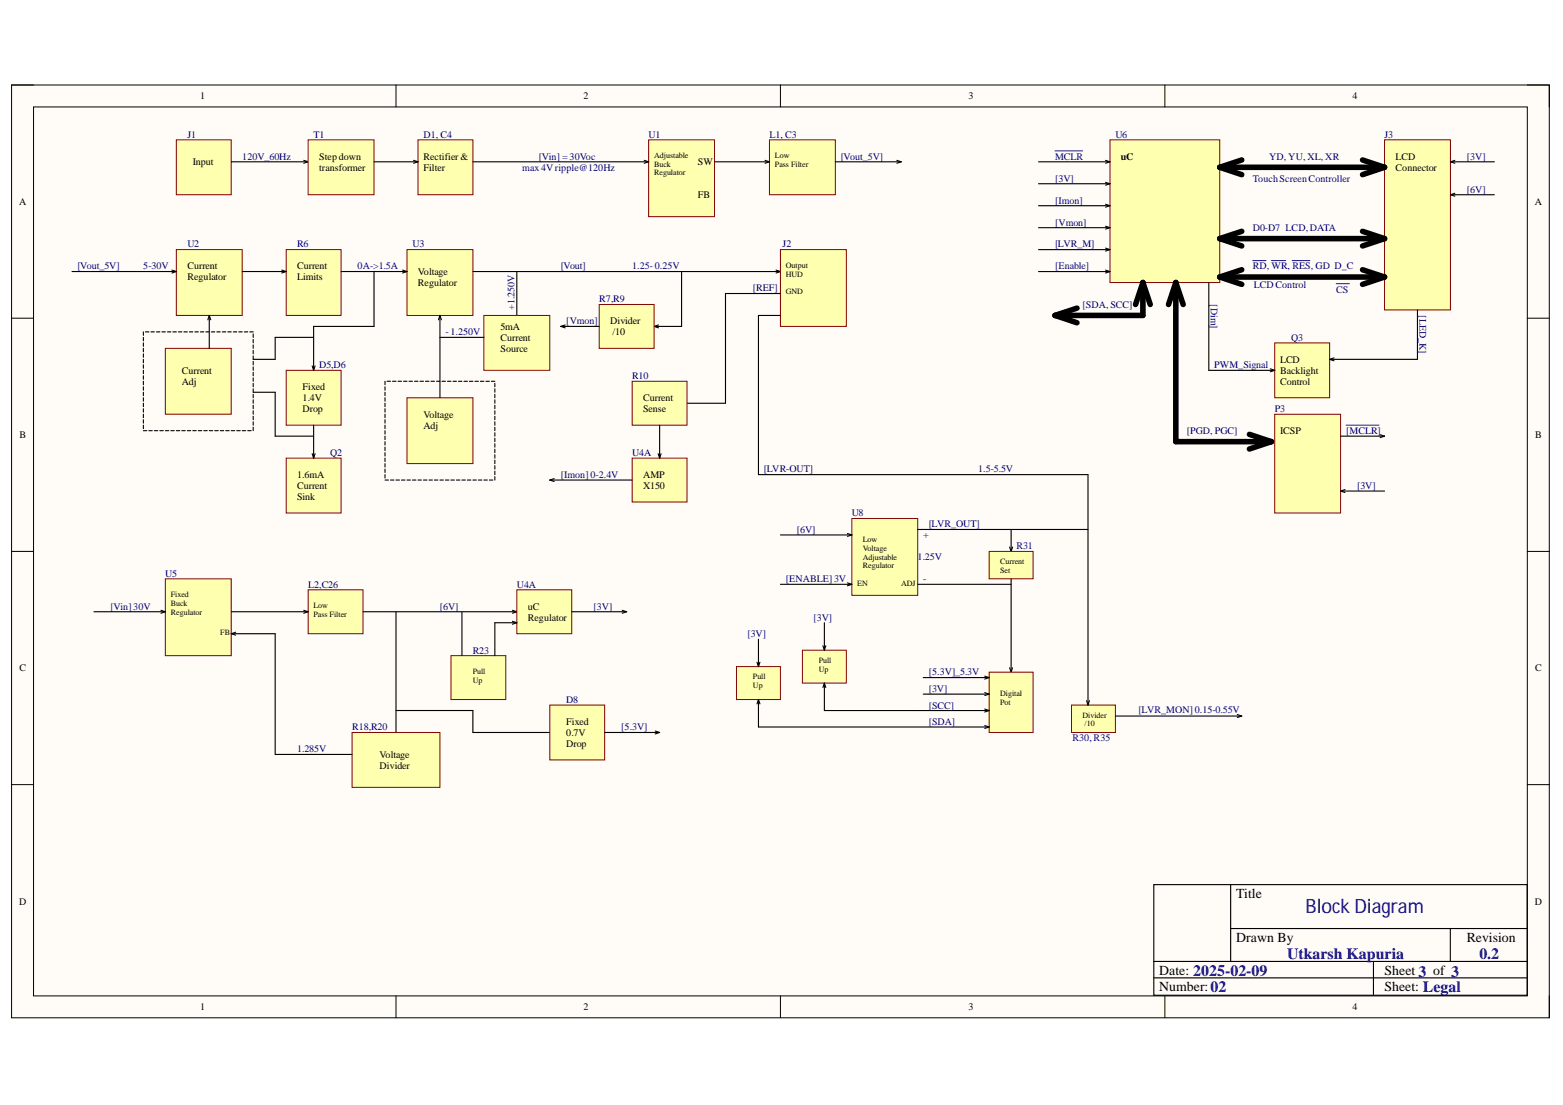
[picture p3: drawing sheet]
<svg xmlns="http://www.w3.org/2000/svg" width="297mm" height="210mm" viewBox="0 0 297 210" stroke-linecap="round" stroke-linejoin="round" font-family="sans-serif">
<path d="M2.2 16.1h292.2v177.2h-292.2z" fill-rule="evenodd" fill="#fffcf8"/>
<path d="M2.2 16.1h292.2v177.2h-292.2z" fill="none" stroke="#000" stroke-width=".19"/>
<path d="M6.4 20.3h283.9v168.9h-283.9z" fill-rule="evenodd" fill="#fffcf8"/>
<g fill="none" stroke="#000" stroke-width=".19">
<path d="M2.2 16.1h4.2M75.3 16.1v4.2M148.3 16.1v4.2M221.4 16.1v4.2M290.3 16.1h4.1v4.2M6.4 20.3h283.9v168.9h-283.9zM2.2 60.4h4.2M290.3 60.4h4.1M2.2 104.7h4.2M290.3 104.7h4.1M2.2 149h4.2M290.3 149h4.1"/>
<path d="M75.3 189.2v4.1M148.3 189.2v4.1M221.4 189.2v4.1M294.4 189.2v4.1"/>
</g>
<path d="M219.3 168h70.9v21.1h-70.9zM233.9 168v14.6M233.9 176.4h56.3M275.6 176.4v6.2M219.3 182.6h70.9M219.3 185.8h70.9M261 182.6v6.3" fill="none" stroke="#000" stroke-width=".21"/>
<path d="M33.5 26.6h10.4v10.4h-10.4z" fill-rule="evenodd" fill="#ffffb0"/>
<path d="M33.5 26.6h10.4v10.4h-10.4z" fill="none" stroke="#800000" stroke-width=".19"/>
<path d="M43.9 30.7h14.7M57.7 30.5l.9 .2M58.6 30.7l-.9 .3" fill="none" stroke="#000" stroke-width=".21"/>
<path d="M58.6 26.6h12.5v10.4h-12.5z" fill-rule="evenodd" fill="#ffffb0"/>
<path d="M58.6 26.6h12.5v10.4h-12.5z" fill="none" stroke="#800000" stroke-width=".19"/>
<path d="M79.4 26.6h10.5v10.4h-10.5z" fill-rule="evenodd" fill="#ffffb0"/>
<path d="M79.4 26.6h10.5v10.4h-10.5z" fill="none" stroke="#800000" stroke-width=".19"/>
<path d="M71.1 30.7h8.3M78.6 30.5l.8 .2M79.4 30.7l-.8 .3" fill="none" stroke="#000" stroke-width=".21"/>
<path d="M123.3 26.6h12.5v14.6h-12.5z" fill-rule="evenodd" fill="#ffffb0"/>
<path d="M123.3 26.6h12.5v14.6h-12.5z" fill="none" stroke="#800000" stroke-width=".19"/>
<path d="M89.9 30.7h33.4M122.4 30.5l.9 .2M123.3 30.7l-.9 .3" fill="none" stroke="#000" stroke-width=".21"/>
<path d="M146.2 26.6h12.6v10.4h-12.6z" fill-rule="evenodd" fill="#ffffb0"/>
<path d="M146.2 26.6h12.6v10.4h-12.6z" fill="none" stroke="#800000" stroke-width=".19"/>
<path d="M135.8 30.7h10.4M145.4 30.5l.8 .2M146.2 30.7l-.8 .3M158.8 30.7h12.5M170.4 30.5l.9 .2M171.3 30.7l-.9 .3" fill="none" stroke="#000" stroke-width=".21"/>
<path d="M33.5 47.4h12.5v12.5h-12.5z" fill-rule="evenodd" fill="#ffffb0"/>
<path d="M33.5 47.4h12.5v12.5h-12.5z" fill="none" stroke="#800000" stroke-width=".19"/>
<path d="M13.7 51.6h19.8M32.7 51.3l.8 .3M33.5 51.6l-.8 .3" fill="none" stroke="#000" stroke-width=".21"/>
<path d="M54.4 47.4h10.4v12.5h-10.4z" fill-rule="evenodd" fill="#ffffb0"/>
<path d="M54.4 47.4h10.4v12.5h-10.4z" fill="none" stroke="#800000" stroke-width=".19"/>
<path d="M46 51.6h8.4M53.5 51.3l.9 .3M54.4 51.6l-.9 .3" fill="none" stroke="#000" stroke-width=".21"/>
<path d="M77.3 47.4h12.6v12.5h-12.6z" fill-rule="evenodd" fill="#ffffb0"/>
<path d="M77.3 47.4h12.6v12.5h-12.6z" fill="none" stroke="#800000" stroke-width=".19"/>
<path d="M64.8 51.6h12.5M76.5 51.3l.8 .3M77.3 51.6l-.8 .3" fill="none" stroke="#000" stroke-width=".21"/>
<path d="M77.3 75.6h12.6v12.5h-12.6z" fill-rule="evenodd" fill="#ffffb0"/>
<path d="M77.3 75.6h12.6v12.5h-12.6z" fill="none" stroke="#800000" stroke-width=".19"/>
<path d="M83.6 59.9v15.7M83.6 59.9l-.3 .9M83.6 59.9l.3 .9M89.9 51.6h58.4M98.2 51.6v8.3M147.5 51.3l.8 .3M148.3 51.6l-.8 .3" fill="none" stroke="#000" stroke-width=".21"/>
<path d="M92 59.9h12.5v10.4h-12.5z" fill-rule="evenodd" fill="#ffffb0"/>
<path d="M92 59.9h12.5v10.4h-12.5z" fill="none" stroke="#800000" stroke-width=".19"/>
<g fill="none" stroke="#000" stroke-width=".21">
<path d="M73.2 72.4v.7M73.2 73.5v.6M73.2 74.5v.7M73.2 75.6v.6M73.2 76.6v.6M73.2 77.6v.7M73.2 78.7v.6M73.2 79.7v.7M73.6 72.4h.6M74.6 72.4h.7M75.6 72.4h.7M76.7 72.4h.6"/>
<path d="M77.7 72.4h.7M78.8 72.4h.6M79.8 72.4h.7M80.9 72.4h.6M81.9 72.4h.7M83 72.4h.6M83.6 64.1h8.4M84 72.4h.7M85 72.4h.7M86.1 72.4h.6M87.1 72.4h.7M88.2 72.4h.6"/>
<path d="M89.2 72.4h.7M90.3 72.4h.6M91.3 72.4h.7M92.3 72.4h.7M93.4 72.4h.6M94 72.8v.7M94 73.9v.6M94 74.9v.7M94 75.9v.7M94 77v.6M94 78v.7M94 79.1v.6"/>
<path d="M73.2 80.8v.6M73.2 81.8v.7M73.2 82.9v.6M73.2 83.9v.6M73.2 84.9v.7M73.2 86v.6M73.2 87v.7M73.2 88.1v.6M73.2 89.1v.7M73.2 90.2v.6M73.2 91.2h.6M74.2 91.2h.7"/>
<path d="M75.3 91.2h.6M76.3 91.2h.7M77.3 91.2h.7M78.4 91.2h.6M79.4 91.2h.7M80.5 91.2h.6M81.5 91.2h.7M82.6 91.2h.6M83.6 91.2h.7M84.7 91.2h.6M85.7 91.2h.6M86.7 91.2h.7"/>
<path d="M87.8 91.2h.6M88.8 91.2h.7M89.9 91.2h.6M90.9 91.2h.7M92 91.2h.6M93 91.2h.7M94 80.1v.7M94 81.2v.6M94 82.2v.7M94 83.2v.7M94 84.3v.6M94 85.3v.7"/>
<path d="M94 86.4v.6M94 87.4v.7M94 88.5v.6M94 89.5v.7M94 90.5v.7"/>
</g>
<path d="M31.4 66.2h12.5v12.5h-12.5z" fill-rule="evenodd" fill="#ffffb0"/>
<path d="M31.4 66.2h12.5v12.5h-12.5z" fill="none" stroke="#800000" stroke-width=".19"/>
<g fill="none" stroke="#000" stroke-width=".21">
<path d="M39.8 59.9v6.3M39.8 59.9l-.3 .9M39.8 59.9l.2 .9M27.2 63v.7M27.2 64.1v.6M27.2 65.1v.7M27.2 66.2v.6M27.2 67.2v.7M27.2 68.3v.6M27.2 69.3v.7M27.2 70.3v.7M27.2 71.4v.6"/>
<path d="M27.2 72.4v.7M27.2 73.5v.6M27.2 74.5v.7M27.2 75.6v.6M27.2 76.6v.6M27.2 77.6v.7M27.2 78.7v.6M27.2 79.7v.7M27.6 63h.7M28.7 63h.6M29.7 63h.7M30.8 63h.6"/>
<path d="M31.8 63h.7M32.9 63h.6M33.9 63h.7M34.9 63h.7M36 63h.6M37 63h.7M38.1 63h.6M39.1 63h.7M40.2 63h.6M41.2 63h.7M42.3 63h.6M43.3 63h.6"/>
<path d="M44.3 63h.7M45.4 63h.6M46.4 63h.7M47.5 63h.6M48.1 63.4v.7M48.1 64.5v.6M48.1 65.5v.7M48.1 66.6v.6M48.1 67.6v.7M48.1 68.6v.7M48.1 69.7v.6M48.1 70.7v.7"/>
<path d="M48.1 71.8v.6M48.1 72.8v.7M48.1 73.9v.6M48.1 74.9v.7M48.1 75.9v.7M48.1 77v.6M48.1 78v.7M48.1 79.1v.6M27.2 80.8v.6M27.2 81.8h.7M28.3 81.8h.6M29.3 81.8h.7"/>
<path d="M30.4 81.8h.6M31.4 81.8h.7M32.5 81.8h.6M33.5 81.8h.7M34.6 81.8h.6M35.6 81.8h.6M36.6 81.8h.7M37.7 81.8h.6M38.7 81.8h.7M39.8 81.8h.6M40.8 81.8h.7M41.9 81.8h.6"/>
<path d="M42.9 81.8h.7M43.9 81.8h.7M45 81.8h.6M46 81.8h.7M47.1 81.8h.6M48.1 80.1v.7M48.1 81.2v.6"/>
</g>
<path d="M54.4 70.3h10.4v10.5h-10.4z" fill-rule="evenodd" fill="#ffffb0"/>
<path d="M54.4 70.3h10.4v10.5h-10.4z" fill="none" stroke="#800000" stroke-width=".19"/>
<path d="M54.4 87h10.4v10.4h-10.4z" fill-rule="evenodd" fill="#ffffb0"/>
<path d="M54.4 87h10.4v10.4h-10.4z" fill="none" stroke="#800000" stroke-width=".19"/>
<path d="M71.1 51.6v10.4h-11.5v8.3M59.3 69.5l.3 .8M59.9 69.5l-.3 .8M59.3 86.2l.3 .8M59.6 80.8v6.2M59.9 86.2l-.3 .8" fill="none" stroke="#000" stroke-width=".21"/>
<path d="M148.3 47.4h12.5v14.6h-12.5z" fill-rule="evenodd" fill="#ffffb0"/>
<path d="M148.3 47.4h12.5v14.6h-12.5z" fill="none" stroke="#800000" stroke-width=".19"/>
<path d="M129.5 51.6v10.4h-5.2M124.3 62l.8 .3M125.1 61.7l-.8 .3" fill="none" stroke="#000" stroke-width=".21"/>
<path d="M113.9 57.8h10.4v8.4h-10.4z" fill-rule="evenodd" fill="#ffffb0"/>
<path d="M113.9 57.8h10.4v8.4h-10.4z" fill="none" stroke="#800000" stroke-width=".19"/>
<path d="M148.3 55.8h-10.4v20.8h-7.3M106.6 62h7.3M106.6 62l.8 .3M107.4 61.7l-.8 .3" fill="none" stroke="#000" stroke-width=".21"/>
<path d="M120.1 72.4h10.5v8.4h-10.5z" fill-rule="evenodd" fill="#ffffb0"/>
<path d="M120.1 72.4h10.5v8.4h-10.5z" fill="none" stroke="#800000" stroke-width=".19"/>
<path d="M120.1 87h10.5v8.4h-10.5z" fill-rule="evenodd" fill="#ffffb0"/>
<path d="M120.1 87h10.5v8.4h-10.5z" fill="none" stroke="#800000" stroke-width=".19"/>
<path d="M148.3 59.9h-4.2v30.3M48.1 74.5h4.2v8.4h7.3M59.6 64.1h-7.3v4.2h-4.2M104.5 91.2h15.6M104.5 91.2l.8 .3M105.3 90.9l-.8 .3M125.1 86.2l.3 .8M125.4 80.8v6.2M125.6 86.2l-.2 .8M144.1 90.2h62.7" fill="none" stroke="#000" stroke-width=".21"/>
<path d="M31.4 110h12.6v14.5h-12.6z" fill-rule="evenodd" fill="#ffffb0"/>
<path d="M31.4 110h12.6v14.5h-12.6z" fill="none" stroke="#800000" stroke-width=".19"/>
<path d="M17.9 116.2h13.5M30.6 115.9l.8 .3M31.4 116.2l-.8 .3" fill="none" stroke="#000" stroke-width=".21"/>
<path d="M58.6 112h10.4v8.4h-10.4z" fill-rule="evenodd" fill="#ffffb0"/>
<path d="M58.6 112h10.4v8.4h-10.4z" fill="none" stroke="#800000" stroke-width=".19"/>
<path d="M44 116.2h14.6M57.7 115.9l.9 .3M58.6 116.2l-.9 .3M69 116.2h29.2M97.4 115.9l.8 .3M98.2 116.2l-.8 .3" fill="none" stroke="#000" stroke-width=".21"/>
<path d="M98.2 112h10.5v8.4h-10.5z" fill-rule="evenodd" fill="#ffffb0"/>
<path d="M98.2 112h10.5v8.4h-10.5z" fill="none" stroke="#800000" stroke-width=".19"/>
<path d="M108.7 116.2h10.4M118.3 115.9l.8 .3M119.1 116.2l-.8 .3" fill="none" stroke="#000" stroke-width=".21"/>
<path d="M85.7 124.5h10.4v8.4h-10.4z" fill-rule="evenodd" fill="#ffffb0"/>
<path d="M85.7 124.5h10.4v8.4h-10.4z" fill="none" stroke="#800000" stroke-width=".19"/>
<path d="M75.3 116.2v22.9M87.8 116.2v8.3M97.4 118l.8 .3M98.2 118.3h-4.2v6.2M98.2 118.3l-.8 .3" fill="none" stroke="#000" stroke-width=".21"/>
<path d="M66.9 139.1h16.7v10.5h-16.7z" fill-rule="evenodd" fill="#ffffb0"/>
<path d="M66.9 139.1h16.7v10.5h-16.7z" fill="none" stroke="#800000" stroke-width=".19"/>
<path d="M44 120.4h8.3v22.9h14.6M44 120.4l.8 .3M44.8 120.1l-.8 .3M75.3 135h14.6v4.1h14.6" fill="none" stroke="#000" stroke-width=".21"/>
<path d="M104.5 133.9h10.4v10.5h-10.4z" fill-rule="evenodd" fill="#ffffb0"/>
<path d="M104.5 133.9h10.4v10.5h-10.4z" fill="none" stroke="#800000" stroke-width=".19"/>
<path d="M114.9 139.1h10.5M124.5 138.9l.9 .2M125.4 139.1l-.9 .3" fill="none" stroke="#000" stroke-width=".21"/>
<path d="M161.9 98.5h12.5v14.6h-12.5z" fill-rule="evenodd" fill="#ffffb0"/>
<path d="M161.9 98.5h12.5v14.6h-12.5z" fill="none" stroke="#800000" stroke-width=".19"/>
<path d="M148.3 101.6h13.6M148.3 111h13.6M161 101.3l.9 .3M161 110.7l.9 .3M161.9 101.6l-.9 .3M161.9 111l-.9 .3M174.4 111h17.8M174.4 100.6h32.4M191.9 103.9l.3 .8M192.2 100.6v4.1M192.4 103.9l-.2 .8" fill="none" stroke="#000" stroke-width=".21"/>
<path d="M188 104.7h8.3v5.3h-8.3z" fill-rule="evenodd" fill="#ffffb0"/>
<path d="M188 104.7h8.3v5.3h-8.3z" fill="none" stroke="#800000" stroke-width=".19"/>
<path d="M192.2 110v17.7M191.9 126.8l.3 .9M192.4 126.8l-.2 .9" fill="none" stroke="#000" stroke-width=".21"/>
<path d="M188 127.7h8.3v11.4h-8.3z" fill-rule="evenodd" fill="#ffffb0"/>
<path d="M188 127.7h8.3v11.4h-8.3z" fill="none" stroke="#800000" stroke-width=".19"/>
<path d="M175.5 128.7h12.5M187.1 128.4l.9 .3M188 128.7l-.9 .3" fill="none" stroke="#000" stroke-width=".21"/>
<path d="M203.6 133.9h8.4v5.2h-8.4z" fill-rule="evenodd" fill="#ffffb0"/>
<path d="M203.6 133.9h8.4v5.2h-8.4z" fill="none" stroke="#800000" stroke-width=".19"/>
<path d="M206.8 90.2v43.7M144.1 138.1h43.9M174.4 135h13.6M175.5 131.8h12.5M187.1 131.6l.9 .2M187.1 134.7l.9 .3M187.1 137.8l.9 .3M188 131.8l-.9 .3M188 135l-.9 .2M188 138.1l-.9 .3M206.5 133.1l.3 .8M207 133.1l-.2 .8" fill="none" stroke="#000" stroke-width=".21"/>
<path d="M140 126.6h8.3v6.3h-8.3z" fill-rule="evenodd" fill="#ffffb0"/>
<path d="M140 126.6h8.3v6.3h-8.3z" fill="none" stroke="#800000" stroke-width=".19"/>
<path d="M143.9 125.8l.2 .8M144.1 121.4v5.2M144.1 132.9v5.2M144.1 132.9l-.2 .8M144.1 132.9l.3 .8M144.4 125.8l-.3 .8" fill="none" stroke="#000" stroke-width=".21"/>
<path d="M152.5 123.5h8.3v6.3h-8.3z" fill-rule="evenodd" fill="#ffffb0"/>
<path d="M152.5 123.5h8.3v6.3h-8.3z" fill="none" stroke="#800000" stroke-width=".19"/>
<path d="M156.7 118.3v5.2M156.4 122.7l.3 .8M156.7 129.8v5.2h17.7M156.7 129.8l-.3 .8M156.7 129.8l.2 .8M156.9 122.7l-.2 .8M212 136h24M235.1 135.7l.9 .3M236 136l-.9 .3" fill="none" stroke="#000" stroke-width=".21"/>
<path d="M210.9 26.6h20.9v27.1h-20.9z" fill-rule="evenodd" fill="#ffffb0"/>
<path d="M210.9 26.6h20.9v27.1h-20.9z" fill="none" stroke="#800000" stroke-width=".19"/>
<g fill="none" stroke="#000" stroke-width=".21">
<path d="M197.4 30.7h13.5M197.4 34.9h13.5M197.4 39.1h13.5M210.1 30.5l.8 .2M210.1 34.6l.8 .3M210.1 38.8l.8 .3M210.9 30.7l-.8 .3M210.9 34.9l-.8 .3M210.9 39.1l-.8 .3M197.4 43.2h13.5M197.4 47.4h13.5M197.4 51.6h13.5"/>
<path d="M210.1 43l.8 .2M210.1 47.1l.8 .3M210.1 51.3l.8 .3M210.9 43.2l-.8 .3M210.9 47.4l-.8 .3M210.9 51.6l-.8 .3"/>
</g>
<path d="M200.5 59.9l4.2 1.4M204.7 58.5l-4.2 1.4M217.2 53.7v6.2h-16.7M217.2 53.7l-1.4 4.1M217.2 53.7l1.4 4.1M223.5 53.7v30.2h18.1M223.5 53.7l-1.4 4.1M223.5 53.7l1.4 4.1M237.4 82.5l4.2 1.4M241.6 83.9l-4.2 1.4" fill="none" stroke="#000" stroke-width="1.1"/>
<path d="M242.3 78.7h12.5v18.8h-12.5z" fill-rule="evenodd" fill="#ffffb0"/>
<path d="M242.3 78.7h12.5v18.8h-12.5z" fill="none" stroke="#800000" stroke-width=".19"/>
<path d="M254.8 82.9h8.3M254.8 93.3h8.3M254.8 93.3l.8 .3M255.6 93l-.8 .3M262.3 82.6l.8 .3M263.1 82.9l-.8 .2" fill="none" stroke="#000" stroke-width=".21"/>
<path d="M200.5 28.7h5.2M255.8 80.8h6.3" fill="none" stroke="#1c4587" stroke-width=".21"/>
<path d="M242.3 65.1h10.4v10.5h-10.4z" fill-rule="evenodd" fill="#ffffb0"/>
<path d="M242.3 65.1h10.4v10.5h-10.4z" fill="none" stroke="#800000" stroke-width=".19"/>
<path d="M229.7 53.7v16.6h12.6M241.4 70.1l.9 .2M242.3 70.3l-.9 .3" fill="none" stroke="#000" stroke-width=".21"/>
<path d="M263.1 26.6h12.5v32.3h-12.5z" fill-rule="evenodd" fill="#ffffb0"/>
<path d="M263.1 26.6h12.5v32.3h-12.5z" fill="none" stroke="#800000" stroke-width=".19"/>
<g fill="none" stroke="#000" stroke-width="1.1">
<path d="M231.8 31.8h31.3M231.8 31.8l4.2 1.4M236 30.4l-4.2 1.4M258.9 30.4l4.2 1.4M263.1 31.8l-4.2 1.4M231.8 45.3h31.3M231.8 45.3l4.2 1.4M231.8 52.6h31.3M231.8 52.6l4.2 1.4M236 43.9l-4.2 1.4M236 51.2l-4.2 1.4M258.9 43.9l4.2 1.4"/>
<path d="M258.9 51.2l4.2 1.4M263.1 45.3l-4.2 1.4M263.1 52.6l-4.2 1.4"/>
</g>
<path d="M238.1 49.5h2.5M241.6 49.5h2.7M245.6 49.5h3.3M253.9 53.9h2.5" fill="none" stroke="#1c4587" stroke-width=".21"/>
<path d="M275.6 30.7h8.4M275.6 30.7l.9 .3M275.6 37h8.4M275.6 37l.9 .3M276.5 30.5l-.9 .2M276.5 36.7l-.9 .3M269.4 58.9v9.4h-16.7M252.7 68.3l.8 .2M253.5 68l-.8 .3" fill="none" stroke="#000" stroke-width=".21"/>
<text font-size="3.8" fill="#0c0087" x="248.1" y="173.5">Block Diagram</text>
<g font-size="3" fill="#0c0087">
<text x="226.8" y="185.4">2025-02-09</text>
<text x="244.6" y="182.1">Utkarsh Kapuria</text>
<text x="269.6" y="185.6">3</text>
<text x="275.8" y="185.6">3</text>
<text x="281.2" y="182.1">0.2</text>
<text x="230.1" y="188.5">02</text>
<text x="270.4" y="188.4">Legal</text>
</g>
<g font-size="2.6">
<text x="234.9" y="170.6">Title</text>
<text x="234.9" y="178.9">Drawn By</text>
<text x="278.7" y="178.9">Revision</text>
<text x="220.3" y="185.2">Date:</text>
<text x="263.1" y="185.2">Sheet</text>
<text x="272.4" y="185.2">of</text>
<text x="220.3" y="188.3">Number:</text>
<text x="263.1" y="188.3">Sheet:</text>
</g>
<g font-size="1.9">
<text x="38" y="18.9">1</text>
<text x="110.9" y="18.9">2</text>
<text x="184.1" y="18.9">3</text>
<text x="257" y="18.9">4</text>
<text x="36.6" y="31.4">Input</text>
<text x="60.6" y="30.3">Stepdown</text>
<text x="60.6" y="32.4">transformer</text>
<text x="80.5" y="30.3">Rectifier &amp;</text>
<text x="80.5" y="32.4">Filter</text>
<text x="132.6" y="31.4">SW</text>
<text x="213" y="30.3">uC</text>
<text x="265.2" y="30.3">LCD</text>
<text x="265.2" y="32.4">Connector</text>
<text x="3.6" y="38.9">A</text>
<text x="132.6" y="37.6">FB</text>
<text x="291.7" y="38.9">A</text>
<text x="35.6" y="51.2">Current</text>
<text x="35.6" y="53.3">Regulator</text>
<text x="56.5" y="51.2">Current</text>
<text x="56.5" y="53.3">Limits</text>
<text x="79.4" y="52.2">Voltage</text>
<text x="79.4" y="54.3">Regulator</text>
<text x="95.1" y="62.6">5mA</text>
<text x="95.1" y="64.7">Current</text>
<text x="115.9" y="61.6">Divider</text>
<text x="116.4" y="63.7">/10</text>
<text x="34.5" y="71">Current</text>
<text x="95.1" y="66.8">Source</text>
<text x="243.3" y="68.9">LCD</text>
<text x="243.3" y="71">Backlight</text>
<text x="34.5" y="73.1">Adj</text>
<text x="57.5" y="74.1">Fixed</text>
<text x="57.5" y="76.2">1.4V</text>
<text x="122.2" y="76.2">Current</text>
<text x="243.3" y="73.1">Control</text>
<text x="3.7" y="83.2">B</text>
<text x="57.5" y="78.3">Drop</text>
<text x="80.5" y="79.3">Voltage</text>
<text x="80.5" y="81.4">Adj</text>
<text x="122.2" y="78.3">Sense</text>
<text x="243.3" y="82.4">ICSP</text>
<text x="291.8" y="83.2">B</text>
<text x="56.5" y="90.8">1.6mA</text>
<text x="56.5" y="92.9">Current</text>
<text x="56.5" y="95">Sink</text>
<text x="122.2" y="90.8">AMP</text>
<text x="122.2" y="92.9">X150</text>
<text x="100.3" y="115.8">uC</text>
<text x="100.3" y="117.9">Regulator</text>
<text x="3.7" y="127.5">C</text>
<text x="291.7" y="127.5">C</text>
<text x="107.6" y="137.7">Fixed</text>
<text x="72.1" y="144">Voltage</text>
<text x="107.6" y="139.8">0.7V</text>
<text x="107.6" y="141.9">Drop</text>
<text x="72.1" y="146">Divider</text>
<text x="3.6" y="171.8">D</text>
<text x="291.7" y="171.8">D</text>
<text x="38" y="191.9">1</text>
<text x="110.9" y="191.9">2</text>
<text x="184.1" y="191.9">3</text>
<text x="257" y="191.9">4</text>
</g>
<g font-size="1.9" fill="#000080">
<text x="35.6" y="26.2">J1</text>
<text x="59.6" y="26.2">T1</text>
<text x="80.5" y="26.2">D1, C4</text>
<text x="123.3" y="26.2">U1</text>
<text x="146.2" y="26.2">L1, C3</text>
<text x="212" y="26.2">U6</text>
<text x="263.1" y="26.2">J3</text>
<text x="46" y="30.3">120V_60Hz</text>
<text x="99.2" y="32.4">max4Vripple@120Hz</text>
<text x="102.4" y="30.3">[Vin] = 30Voc</text>
<text x="159.8" y="30.3">[Vout_5V]</text>
<text x="200.5" y="30.3">MCLR</text>
<text x="200.5" y="34.5">[3V]</text>
<text x="238.1" y="34.5">TouchScreenController</text>
<text x="241.2" y="30.3">YD, YU, XL, XR</text>
<text x="278.8" y="30.3">[3V]</text>
<text x="200.5" y="38.7">[Imon]</text>
<text x="278.8" y="36.6">[6V]</text>
<text x="35.6" y="47">U2</text>
<text x="56.5" y="47">R6</text>
<text x="78.4" y="47">U3</text>
<text x="148.7" y="47">J2</text>
<text x="200.5" y="42.9">[Vmon]</text>
<text x="200.5" y="47">[LVR_M]</text>
<text x="238.1" y="43.9">D0-D7 LCD, DATA</text>
<text x="14.7" y="51.2">[Vout_5V]</text>
<text x="27.2" y="51.2">5-30V</text>
<text x="68" y="51.2">0A-&gt;1.5A</text>
<text x="106.6" y="51.2">[Vout]</text>
<text x="120.1" y="51.2">1.25-0.25V</text>
<text x="200.5" y="51.2">[Enable]</text>
<text x="238.1" y="51.2">RD, WR, RES, GD D_C</text>
<text x="97.8" y="58.9" transform="rotate(-90 97.8 58.9)">+1.250V</text>
<text x="113.9" y="57.4">R7,R9</text>
<text x="143.1" y="55.4">[REF]</text>
<text x="205.7" y="58.5">[SDA, SCC]</text>
<text x="230.1" y="57.8" transform="rotate(90 230.1 57.8)">[Dim]</text>
<text x="238.3" y="54.7">LCDControl</text>
<text x="253.9" y="55.6">CS</text>
<text x="269.8" y="59.9" transform="rotate(90 269.8 59.9)">[LED_K]</text>
<text x="84.7" y="63.7">-1.250V</text>
<text x="107.6" y="61.6">[Vmon]</text>
<text x="245.4" y="64.7">Q3</text>
<text x="60.6" y="69.9">D5,D6</text>
<text x="230.8" y="69.9">PWM_Signal</text>
<text x="120.1" y="72">R10</text>
<text x="225.6" y="82.4">[PGD, PGC]</text>
<text x="242.3" y="78.3">P3</text>
<text x="255.8" y="82.4">[MCLR]</text>
<text x="62.8" y="86.6">Q2</text>
<text x="120.1" y="86.6">U4A</text>
<text x="145.2" y="89.7">[LVR-OUT]</text>
<text x="185.9" y="89.7">1.5-5.5V</text>
<text x="106.6" y="90.8">[Imon]0-2.4V</text>
<text x="257.9" y="92.9">[3V]</text>
<text x="151.4" y="101.2">[6V]</text>
<text x="161.9" y="98.1">U8</text>
<text x="176.5" y="100.2">[LVR_OUT]</text>
<text x="174.4" y="106.4">1.25V</text>
<text x="175.4" y="102.2">+</text>
<text x="193.2" y="104.4">R31</text>
<text x="31.4" y="109.6">U5</text>
<text x="58.6" y="111.7">L2,C26</text>
<text x="98.2" y="111.7">U4A</text>
<text x="149.4" y="110.6">[ENABLE]3V</text>
<text x="175.4" y="110.6">-</text>
<text x="21" y="115.8">[Vin]30V</text>
<text x="83.6" y="115.8">[6V]</text>
<text x="112.8" y="115.8">[3V]</text>
<text x="154.6" y="117.9">[3V]</text>
<text x="89.9" y="124.2">R23</text>
<text x="142" y="121">[3V]</text>
<text x="176.5" y="128.3">[5.3V]_5.3V</text>
<text x="176.5" y="131.4">[3V]</text>
<text x="107.6" y="133.5">D8</text>
<text x="176.5" y="134.6">[SCC]</text>
<text x="176.5" y="137.7">[SDA]</text>
<text x="216.4" y="135.4">[LVR_MON]0.15-0.55V</text>
<text x="56.5" y="142.9">1.285V</text>
<text x="66.9" y="138.7">R18,R20</text>
<text x="118.1" y="138.7">[5.3V]</text>
<text x="203.8" y="140.8">R30, R35</text>
</g>
<g font-size="1.5">
<text x="124.3" y="30">Adjustable</text>
<text x="147.3" y="30">Low</text>
<text x="124.3" y="31.7">Buck</text>
<text x="124.3" y="33.3">Regulator</text>
<text x="147.3" y="31.7">Pass Filter</text>
<text x="149.4" y="50.8">Output</text>
<text x="149.4" y="52.5">HUD</text>
<text x="149.4" y="55.9">GND</text>
<text x="164" y="103">Low</text>
<text x="164" y="104.7">Voltage</text>
<text x="164" y="106.3">Adjustable</text>
<text x="164" y="108">Regulator</text>
<text x="190.1" y="107.1">Current</text>
<text x="32.5" y="113.4">Fixed</text>
<text x="162.9" y="111.3">EN</text>
<text x="171.3" y="111.3">ADJ</text>
<text x="190.1" y="108.8">Set</text>
<text x="32.5" y="115">Buck</text>
<text x="32.5" y="116.7">Regulator</text>
<text x="59.6" y="115.5">Low</text>
<text x="59.6" y="117.2">Pass Filter</text>
<text x="41.9" y="120.7">FB</text>
<text x="155.6" y="125.9">Pull</text>
<text x="89.9" y="128">Pull</text>
<text x="89.9" y="129.7">Up</text>
<text x="143.1" y="129">Pull</text>
<text x="143.1" y="130.7">Up</text>
<text x="155.6" y="127.6">Up</text>
<text x="190.1" y="132.1">Digital</text>
<text x="190.1" y="133.8">Pot</text>
<text x="205.7" y="136.3">Divider</text>
<text x="206.1" y="138">/10</text>
</g>
</svg>
